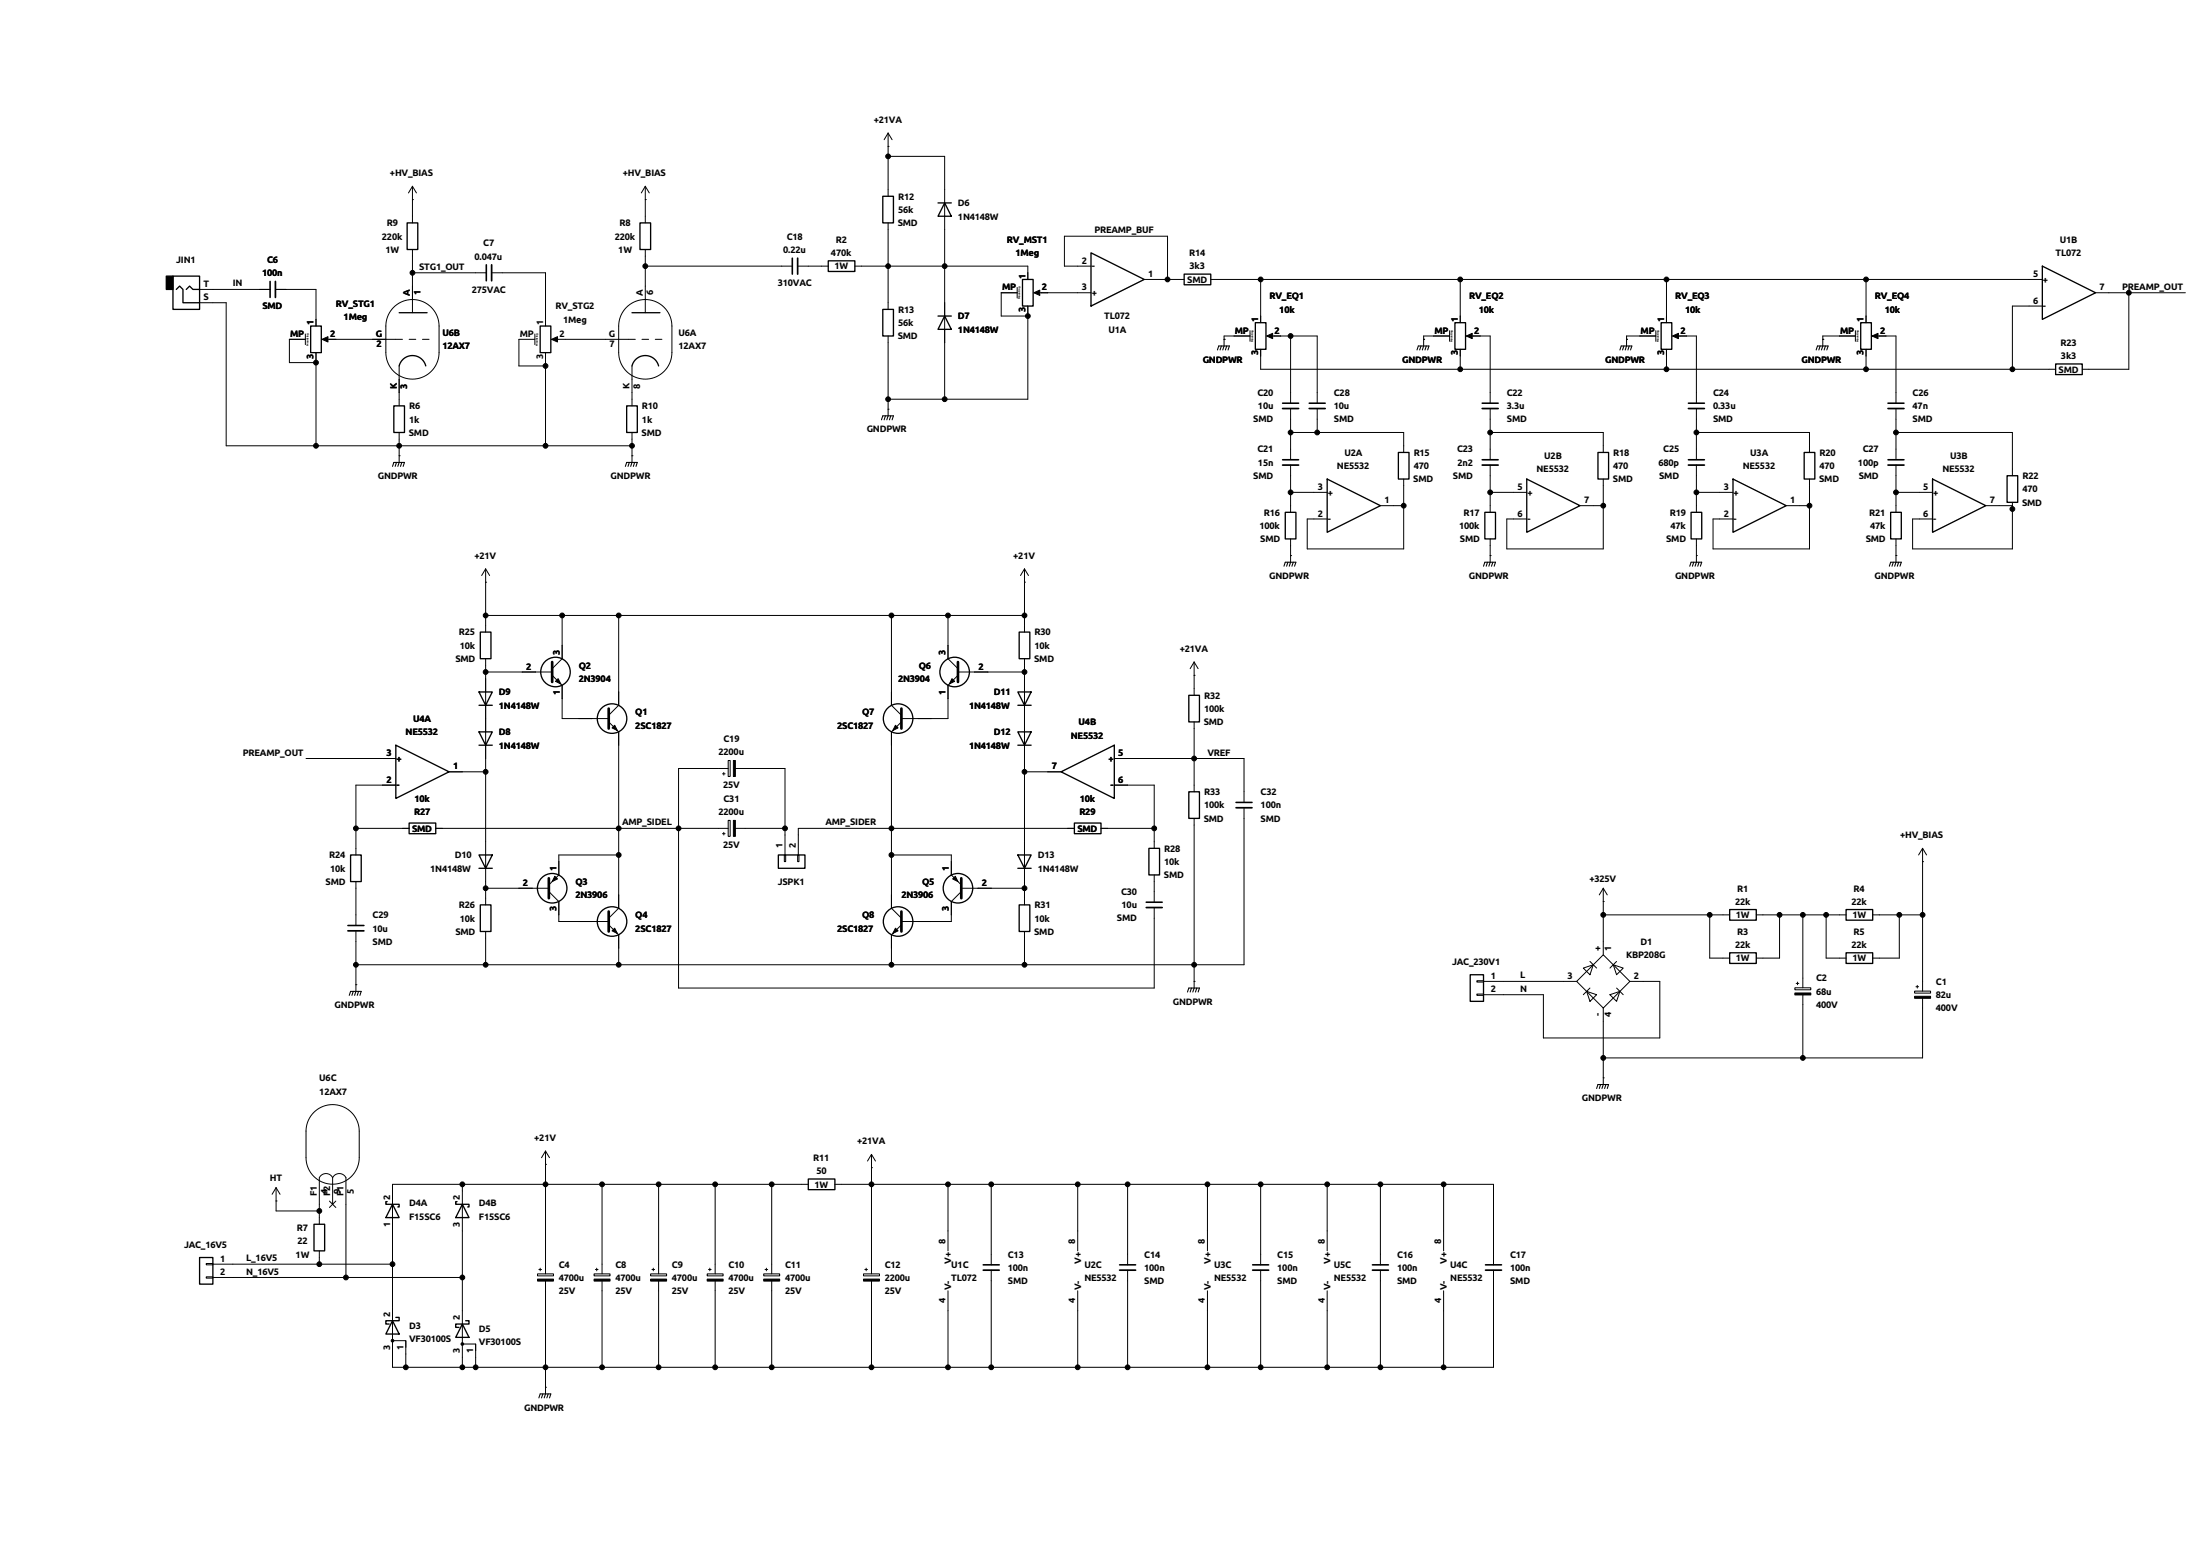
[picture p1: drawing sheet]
<svg xmlns="http://www.w3.org/2000/svg" width="420mm" height="297mm" viewBox="0 0 420 297" stroke-linecap="round" stroke-linejoin="round" font-family="sans-serif">
<g fill="none" stroke="#000" stroke-width=".25">
<path d="M168.5 37.5h2.1v5h-2.1zM179.1 38.7h2.5M180.3 38.7l1.3 2.6h-2.5zM33 52.7h5.1v6.4h-5.1zM33.7 55.2l.6-.6 .6 .6v2.6h3.2M35.6 55.2l.6-.6 .6 .6h1.3M76.2 59.7h5.3M77.7 42.5h2.1v5.1h-2.1zM120.6 59.7h5.4M122.2 42.5h2v5.1h-2zM158.1 49.8h5.1v2h-5.1zM168.5 59.1h2.1v5h-2.1z"/>
<path d="M195.2 53.3h2v5.1h-2zM208.3 48.3l10.1 5-10.1 5.1zM226.1 52.3h5v2.1h-5zM389.9 50.8l10.1 5.1-10.1 5.1zM59.3 62.2h2v5.1h-2zM75.2 77.5h2v5.1h-2zM76.2 69.9a2.62 2.62 0 0 1 2.5-2 2.62 2.62 0 0 1 2.6 2M103.1 62.2h2.1v5.1h-2.1zM119.6 77.5h2.1v5.1h-2.1zM120.6 69.9a2.62 2.62 0 0 1 2.6-2 2.62 2.62 0 0 1 2.5 2M179.1 60.3h2.5M180.3 60.3l1.3 2.6h-2.5z"/>
<path d="M239.6 61.6h2.1v5.1h-2.1zM277.7 61.6h2.1v5.1h-2.1zM317.1 61.6h2.1v5.1h-2.1zM355.2 61.6h2.1v5.1h-2.1zM392.4 69.5h5.1v2h-5.1zM245.4 97.8h2v5.1h-2zM253.4 91.4l10.1 5.1-10.1 5.1zM267 86.4h2v5h-2zM283.5 97.8h2v5.1h-2zM291.5 91.4l10.1 5.1-10.1 5.1zM305.1 86.4h2v5h-2zM322.8 97.8h2.1v5.1h-2.1z"/>
<path d="M330.8 91.4l10.2 5.1-10.2 5.1zM344.4 86.4h2.1v5h-2.1zM360.9 97.8h2.1v5.1h-2.1zM368.9 91.4l10.2 5.1-10.2 5.1zM383.2 90.8h2v5.1h-2zM91.4 132.1h2.6l-1.3 2.5zM91.4 139.7h2.6l-1.3 2.5zM91.4 134.6h2.6M91.7 120.7h2v5h-2zM194.3 132.1h2.5l-1.2 2.5zM194.3 139.7h2.5l-1.2 2.5zM194.3 134.6h2.5"/>
<path d="M194.6 120.7h2v5h-2zM226.9 132.7h2.1v5.1h-2.1zM75.6 142.2l10.1 5.1-10.1 5.1zM78.1 157.1h5.1v2h-5.1zM91.4 142.2h2.6M194.3 142.2h2.5M202.6 147.3l10.1-5.1v10.2zM205.1 157.1h5.1v2h-5.1zM226.9 151.1h2.1v5.1h-2.1zM66.9 163.2h2.1v5.1h-2.1zM91.4 163.2h2.6l-1.3 2.5zM91.4 165.7h2.6"/>
<path d="M91.7 172.7h2v5.1h-2zM148.6 163.2h5.1v2.5h-5.1zM194.3 163.2h2.5l-1.2 2.5zM194.3 165.7h2.5M194.6 172.7h2v5.1h-2zM219.3 161.9h2.1v5.1h-2.1zM330.2 173.6h5.1v2h-5.1zM352.4 173.6h5.1v2h-5.1zM280.7 186.1h2.5v5h-2.5zM330.2 181.9h5.1v2h-5.1zM352.4 181.9h5.1v2h-5.1zM59.9 233.7h2.1v5.1h-2.1z"/>
<path d="M73.9 229.4h-.2v.5h2.5v.5h-.3M74.9 229.9l1.3 2.5h-2.5zM87.2 229.4h-.2v.5h2.5v.5h-.2M88.3 229.9l1.2 2.5h-2.5zM154.3 225h5.1v2.1h-5.1zM38.1 240h2.5v5.1h-2.5zM74.9 252.1l1.3 2.5h-2.5zM75.6 251.5h.6v.6h-2.5v.6h.6M88.3 252.7l1.2 2.6h-2.5zM88.9 252.1h.6v.6h-2.5v.7h.6"/>
<circle cx="106" cy="128.3" r="2.82"/>
<circle cx="116.8" cy="137.2" r="2.82"/>
<circle cx="171.4" cy="137.2" r="2.82"/>
<circle cx="182.2" cy="128.3" r="2.82"/>
<circle cx="105.4" cy="169.5" r="2.82"/>
<circle cx="116.8" cy="175.9" r="2.82"/>
<circle cx="171.4" cy="175.9" r="2.82"/>
<circle cx="182.9" cy="169.5" r="2.82"/>
</g>
<g fill="none" stroke="#000" stroke-width=".19">
<path d="M78.7 38.1h.1M78.7 35.6v6.9M78.7 35.6l-.7 1.2M78.7 35.6l.8 1.2M123.2 38.1h.1M123.2 35.6v6.9M123.2 35.6l-.8 1.2M123.2 35.6l.8 1.2M169.5 27.9h.1M169.5 25.4l-.7 1.3M169.5 25.4l.8 1.3M169.5 25.4v12.1"/>
<path d="M169.5 29.8h10.8v46.4M38.1 55.2h13.5M38.1 57.8h5.1v27.3h77.4M52.6 55.2h7.7v7M75.1 58.7a5.1 5.1 0 0 1 5.6-1.1 5.1 5.1 0 0 1 3.1 4.6v5.1a5.1 5.1 0 0 1-5.1 5.1 5.1 5.1 0 0 1-5-5.1v-5.1a5.1 5.1 0 0 1 1.4-3.5zM78.7 47.6v12.1M78.7 52.1h14.1M93.9 52.1h10.2v10.1M119.6 58.7a5.1 5.1 0 0 1 5.5-1.1 5.1 5.1 0 0 1 3.2 4.6v5.1a5.1 5.1 0 0 1-5.1 5.1 5.1 5.1 0 0 1-5.1-5.1v-5.1a5.1 5.1 0 0 1 1.5-3.5zM123.2 50.8h28.1M123.2 47.6v12.1M152.3 50.8h5.8"/>
<path d="M163.2 50.8h33v2.5M169.5 42.5v16.6M194.2 55.9h-3.1v4.4h5.1M194.2 54.9v2M196.2 58.4v17.8h-26.7M197.7 55.9h10.6M208.3 50.8h-5.1v-5.7h19.7v8.2M218.4 53.3h7.7M231.1 53.3h158.8M240.7 53.3v8.3M278.8 53.3v8.3M318.1 53.3v8.3"/>
<path d="M356.2 53.3v8.3M389.9 58.4h-5.7v12.1M400 55.9h17.2M406.4 55.9v14.6h-8.9M58.3 64.8h-3.1v4.4h5.1M58.3 63.8v2M60.3 67.3v17.8M61.8 64.8h15M76.2 69.9v7.6M78.1 64.8h1.3M80.6 64.8h1.3M102.1 64.8h-3v5.1h5"/>
<path d="M102.1 63.8v2M104.1 67.3v17.8M105.7 64.8h15.6M120.6 69.9v7.6M122.6 64.8h1.2M125.1 64.8h1.3M169.5 78.1h.1M169.5 64.1v15.3M233.7 64.8h.1M238.6 64.1h-4.9v1.9M238.6 63.1v2.1M240.7 66.7v3.8h151.7"/>
<path d="M242.2 64.1h9.3v12.9M246.4 64.1v12.9M246.4 78v9.8M251.5 78v4.6M271.8 64.8h.1M276.7 64.1h-4.9v1.9M276.7 63.1v2.1M278.8 66.7v3.8M280.3 64.1h4.2v12.9M284.5 78v9.8M310.5 64.8h.1M316.1 64.1h-5.6v1.9"/>
<path d="M316.1 63.1v2.1M318.1 66.7v3.8M319.7 64.1h4.1v12.9M323.8 78v9.8M348 64.8h.1M354.2 64.1h-6.2v1.9M354.2 63.1v2.1M356.2 66.7v3.8M357.8 64.1h4.1v12.9M361.9 78v9.8M76.2 87h.1M76.2 82.6v5.7"/>
<path d="M120.6 87h.1M120.6 82.6v5.7M246.4 94h7M246.4 82.6h21.6v3.8M246.4 88.8v9M263.5 96.5h4.5M268 91.4v13.4h-18.4v-5.7h3.8M284.5 94h7M284.5 82.6h21.6v3.8M284.5 88.8v9M301.6 96.5h4.5M306.1 91.4v13.4h-18.4v-5.7h3.8"/>
<path d="M323.8 94h7M323.8 88.8v9M323.8 82.6h21.6v3.8M341 96.5h4.4M345.4 91.4v13.4h-18.4v-5.7h3.8M361.9 94h7M361.9 82.6h22.3v8.2M361.9 88.8v9M379.1 96.5h5.1M384.2 95.9v8.9h-19.1v-5.7h3.8M92.7 111.1h.1M92.7 108.6v12.1"/>
<path d="M92.7 108.6l-.8 1.3M92.7 108.6l.8 1.3M92.7 117.5h102.9M107.3 117.5v8.2l-1.9 1.9M118.1 117.5v17.1l-1.9 1.9M170.2 117.5v17.1l1.9 1.9M181 117.5v8.2l1.9 1.9M195.6 111.1h.1M195.6 108.6v12.1M195.6 108.6l.7 1.3M195.6 108.6l-.8 1.3M246.4 106h.1"/>
<path d="M246.4 102.9v4.4M284.5 106h.1M284.5 102.9v4.4M323.8 106h.1M323.8 102.9v4.4M361.9 106h.1M361.9 102.9v4.4M92.7 128.3h12.7M92.7 125.7v47M105.4 128.9l1.9 1.9v6.4h8.9M116.2 137.8l1.9 1.9v33.7l-1.9 1.9M172.1 137.8l-1.9 1.9v33.7l1.9 1.9"/>
<path d="M182.9 128.9l-1.9 1.9v6.4h-8.9M182.9 128.3h12.7M195.6 125.7v47M228 128.9h.1M228 126.4v6.3M228 137.8v13.3M228 126.4l-.8 1.2M228 126.4l.7 1.2M58.4 144.8h17.2M67.9 158.1h10.2M75.6 149.9h-7.7v13.3M83.2 158.1h55.8"/>
<path d="M85.7 147.3h7M137.9 159.1h.5M137.9 147.7h.5M138.2 147.4v.6M138.2 158.9v.5M139 156.6h.4v3h-.4zM139 145.2h.4v3h-.4zM139 146.7h-9.5v41.9h90.8v-15.4M140.4 158.1h9.5M140.4 146.7h9.5v16.5M195.6 147.3h7M205.1 158.1h-52.7v5.1"/>
<path d="M210.2 158.1h10.1M212.7 144.8h24.8v8.4M212.7 149.9h7.6v12M228 156.2v32.4M237.5 154.2v30h-169.6M67.9 168.3v8.4M67.9 177.7v11.5M92.7 169.5h12.1M92.7 177.8v6.4M104.8 170.2l1.9 1.9v3.8h9.5M116.2 176.5l1.9 1.9v5.8M118.1 163.2h-11.4v3.8l-1.9 1.9"/>
<path d="M149.7 163.2h.3v1.3h-.3zM152.3 163.2h.2v1.3h-.2zM170.2 163.2h11.4v3.8l1.9 1.9M172.1 176.5l-1.9 1.9v5.8M183.5 170.2l-1.9 1.9v3.8h-9.5M183.5 169.5h12.1M195.6 177.8v6.4M220.3 167v5.2M306.1 172.1h.1M306.1 174.6h24.1M306.1 169.5l-.8 1.3M306.1 169.5l.7 1.3"/>
<path d="M306.1 169.5v12.7M326.4 174.6v8.3h3.8M335.3 174.6h17.1M339.7 174.6v8.3h-4.4M344.2 174.6v13.9M348.6 174.6v8.3h3.8M357.5 174.6h9.5M362.6 174.6v8.3h-5.1M367 164.5h.1M367 161.9l-.7 1.3M367 161.9l.8 1.3M367 161.9v27.3"/>
<path d="M67.9 188h.1M228 187.3h.1M281.9 187.2h1.3v.3h-1.3zM281.9 189.7h1.3v.3h-1.3zM283.2 187.3h17.8M301 187.3l5.1-5.1 5 5.1-5 5.1zM302.3 184.8l1.9-.6-.7 1.9zM302.9 189.2l1.9 .7-1.3 1.2zM303.5 188.6l-1.2 1.3M303.5 183.5l1.3 1.3M306.1 192.4v14.6M307.3 189.9l1.9-.7-.6 1.9z"/>
<path d="M308 184.2l1.9 .6-1.3 1.3zM308.6 183.5l-1.3 1.3M308.6 188.6l1.3 1.3M311.1 187.3h5.8v10.8h-22.3v-8.2h-11.4M342.6 188.5h3.1v.4h-3.1zM342.9 187.7h.5M343.2 187.5v.5M344.2 189.9v12M365.5 189.2h3.1v.4h-3.1zM365.8 188.3h.5M366 188.1v.5M367 190.6v11.3h-60.9"/>
<path d="M59.9 212.3a5.1 5.1 0 0 1 5.5-1.1 5.1 5.1 0 0 1 3.2 4.7v5.1a5.1 5.1 0 0 1-5.1 5 5.1 5.1 0 0 1-5.1-5v-5.1a5.1 5.1 0 0 1 1.5-3.6zM104.1 219.7v23.5M104.1 219.7l-.7 1.3M104.1 219.7l.8 1.3M306.1 205.7h.1M52.7 229.2h.1M52.7 226.7l-.8 1.3M52.7 226.7l.8 1.3M52.7 226.7v4.4h8.3M61 238.8v2.5M62.9 229.3l1.2 1.2M63.5 224.8a1.42 1.42 0 0 0-1.3-.8 1.42 1.42 0 0 0-1.2 .8v8.9"/>
<path d="M63.5 224.8a1.42 1.42 0 0 1 1.3-.8 1.42 1.42 0 0 1 1.2 .8v19M63.5 224.8v5.1M64.1 229.3l-1.2 1.2M88.3 226.1v30.4h2.5v1.3M104.1 222.2h.1M114.9 226.1v17.1M125.7 226.1v17.1M136.5 226.1v17.1M147.3 226.1v17.1M154.3 226.1h-79.4v29.8h2.6v1.3M159.4 226.1h125.7v15.3M166.4 222.9h.1"/>
<path d="M166.4 220.3v22.9M166.4 220.3l-.8 1.3M166.4 220.3l.7 1.3M181 226.1v12.7M189.2 226.1v15.3M205.7 226.1v12.7M215.3 226.1v15.3M230.5 226.1v12.7M240.7 226.1v15.3M253.4 226.1v12.7M263.5 226.1v15.3M275.6 226.1v12.7"/>
<path d="M39.4 241.2h1.2v.2h-1.2zM39.4 243.7h1.2v.3h-1.2zM40.6 241.3h34.3M40.6 243.8h47.7M77.5 255.9v5.1M88.3 256.5v4.5M90.8 256.5v4.5M102.6 243.2h3.1v.3h-3.1zM102.9 242.3h.5M103.1 242.1v.5M104.1 244.5v21.6M113.4 243.2h3.1v.3h-3.1z"/>
<path d="M113.7 242.3h.5M113.9 242.1v.5M114.9 244.5v16.5M124.2 243.2h3.1v.3h-3.1zM124.5 242.3h.5M124.7 242.1v.5M125.7 244.5v16.5M135 243.2h3v.3h-3zM135.3 242.3h.5M135.5 242.1v.5M136.5 244.5v16.5M145.8 243.2h3v.3h-3z"/>
<path d="M146 242.3h.6M146.3 242.1v.5M147.3 244.5v16.5M164.8 243.2h3.1v.3h-3.1zM165.1 242.3h.5M165.4 242.1v.5M166.4 244.5v16.5M181 246.4v14.6M189.2 242.4v18.6M205.7 246.4v14.6M215.3 242.4v18.6M230.5 246.4v14.6"/>
<path d="M240.7 242.4v18.6M253.4 246.4v14.6M263.5 242.4v18.6M275.6 246.4v14.6M285.1 242.4v18.6h-210.2v-5.1M104.1 264.8h.1"/>
</g>
<g fill="#000" stroke="#000" stroke-width=".19">
<path d="M197.4 55.9l1.1-.5v1zM61.5 64.8l1.1-.5v1zM105.3 64.8l1.1-.5v1zM241.8 64.1l1.2-.5v1zM279.9 64.1l1.2-.5v1zM319.3 64.1l1.1-.5v1zM357.4 64.1l1.1-.5v1zM106 130l.6-.5 .5 1.1zM117.3 138.4l.6 1-1.1-.5zM170.9 138.4l.5 .5-1 .5zM181.7 129.5l.5 .5-1 .6zM140 156.6h.4v3h-.4z"/>
<path d="M140 145.2h.4v3h-.4zM105.9 167.3l.5 .5-1 .5zM116.8 177.7l.5-.5 .6 1zM170.9 177.2l.5 .5-1 .5zM181.9 167.8l.5-.5 .5 1zM342.6 189.5h3.1v.4h-3.1zM365.5 190.2h3.1v.4h-3.1zM102.6 244.1h3.1v.4h-3.1zM113.4 244.1h3.1v.4h-3.1zM124.2 244.1h3.1v.4h-3.1zM135 244.1h3v.4h-3zM145.8 244.1h3v.4h-3z"/>
<path d="M164.8 244.1h3.1v.4h-3.1z"/>
<circle cx="169.5" cy="29.8" r=".46"/>
<circle cx="78.7" cy="52.1" r=".46"/>
<circle cx="123.2" cy="50.8" r=".46"/>
<circle cx="169.5" cy="50.8" r=".46"/>
<circle cx="180.3" cy="50.8" r=".46"/>
<circle cx="222.9" cy="53.3" r=".46"/>
<circle cx="240.7" cy="53.3" r=".46"/>
<circle cx="278.8" cy="53.3" r=".46"/>
<circle cx="318.1" cy="53.3" r=".46"/>
<circle cx="356.2" cy="53.3" r=".46"/>
<circle cx="406.4" cy="55.9" r=".46"/>
<circle cx="60.3" cy="69.2" r=".46"/>
<circle cx="104.1" cy="69.9" r=".46"/>
<circle cx="169.5" cy="76.2" r=".46"/>
<circle cx="180.3" cy="76.2" r=".46"/>
<circle cx="196.2" cy="60.3" r=".46"/>
<circle cx="246.4" cy="64.1" r=".46"/>
<circle cx="278.8" cy="70.5" r=".46"/>
<circle cx="318.1" cy="70.5" r=".46"/>
<circle cx="356.2" cy="70.5" r=".46"/>
<circle cx="384.2" cy="70.5" r=".46"/>
<circle cx="60.3" cy="85.1" r=".46"/>
<circle cx="76.2" cy="85.1" r=".46"/>
<circle cx="104.1" cy="85.1" r=".46"/>
<circle cx="120.6" cy="85.1" r=".46"/>
<circle cx="246.4" cy="82.6" r=".46"/>
<circle cx="246.4" cy="94" r=".46"/>
<circle cx="251.5" cy="82.6" r=".46"/>
<circle cx="268" cy="96.5" r=".46"/>
<circle cx="284.5" cy="82.6" r=".46"/>
<circle cx="284.5" cy="94" r=".46"/>
<circle cx="306.1" cy="96.5" r=".46"/>
<circle cx="323.8" cy="82.6" r=".46"/>
<circle cx="323.8" cy="94" r=".46"/>
<circle cx="345.4" cy="96.5" r=".46"/>
<circle cx="361.9" cy="82.6" r=".46"/>
<circle cx="361.9" cy="94" r=".46"/>
<circle cx="384.2" cy="97.2" r=".46"/>
<circle cx="92.7" cy="117.5" r=".46"/>
<circle cx="107.3" cy="117.5" r=".46"/>
<circle cx="118.1" cy="117.5" r=".46"/>
<circle cx="170.2" cy="117.5" r=".46"/>
<circle cx="181" cy="117.5" r=".46"/>
<circle cx="195.6" cy="117.5" r=".46"/>
<circle cx="92.7" cy="128.3" r=".46"/>
<circle cx="195.6" cy="128.3" r=".46"/>
<circle cx="67.9" cy="158.1" r=".46"/>
<circle cx="92.7" cy="147.3" r=".46"/>
<circle cx="118.1" cy="158.1" r=".46"/>
<circle cx="129.5" cy="158.1" r=".46"/>
<circle cx="149.9" cy="158.1" r=".46"/>
<circle cx="170.2" cy="158.1" r=".46"/>
<circle cx="195.6" cy="147.3" r=".46"/>
<circle cx="220.3" cy="158.1" r=".46"/>
<circle cx="228" cy="144.8" r=".46"/>
<circle cx="92.7" cy="169.5" r=".46"/>
<circle cx="118.1" cy="163.2" r=".46"/>
<circle cx="170.2" cy="163.2" r=".46"/>
<circle cx="195.6" cy="169.5" r=".46"/>
<circle cx="306.1" cy="174.6" r=".46"/>
<circle cx="326.4" cy="174.6" r=".46"/>
<circle cx="339.7" cy="174.6" r=".46"/>
<circle cx="344.2" cy="174.6" r=".46"/>
<circle cx="348.6" cy="174.6" r=".46"/>
<circle cx="362.6" cy="174.6" r=".46"/>
<circle cx="367" cy="174.6" r=".46"/>
<circle cx="67.9" cy="184.2" r=".46"/>
<circle cx="92.7" cy="184.2" r=".46"/>
<circle cx="118.1" cy="184.2" r=".46"/>
<circle cx="170.2" cy="184.2" r=".46"/>
<circle cx="195.6" cy="184.2" r=".46"/>
<circle cx="228" cy="184.2" r=".46"/>
<circle cx="306.1" cy="201.9" r=".46"/>
<circle cx="344.2" cy="201.9" r=".46"/>
<circle cx="61" cy="231.1" r=".46"/>
<circle cx="88.3" cy="226.1" r=".46"/>
<circle cx="104.1" cy="226.1" r=".46"/>
<circle cx="114.9" cy="226.1" r=".46"/>
<circle cx="125.7" cy="226.1" r=".46"/>
<circle cx="136.5" cy="226.1" r=".46"/>
<circle cx="147.3" cy="226.1" r=".46"/>
<circle cx="166.4" cy="226.1" r=".46"/>
<circle cx="181" cy="226.1" r=".46"/>
<circle cx="189.2" cy="226.1" r=".46"/>
<circle cx="205.7" cy="226.1" r=".46"/>
<circle cx="215.3" cy="226.1" r=".46"/>
<circle cx="230.5" cy="226.1" r=".46"/>
<circle cx="240.7" cy="226.1" r=".46"/>
<circle cx="253.4" cy="226.1" r=".46"/>
<circle cx="263.5" cy="226.1" r=".46"/>
<circle cx="275.6" cy="226.1" r=".46"/>
<circle cx="61" cy="241.3" r=".46"/>
<circle cx="66" cy="243.8" r=".46"/>
<circle cx="74.9" cy="241.3" r=".46"/>
<circle cx="74.9" cy="255.9" r=".25"/>
<circle cx="88.3" cy="243.8" r=".46"/>
<circle cx="88.3" cy="256.5" r=".25"/>
<circle cx="77.5" cy="261" r=".46"/>
<circle cx="88.3" cy="261" r=".46"/>
<circle cx="90.8" cy="261" r=".46"/>
<circle cx="104.1" cy="261" r=".46"/>
<circle cx="114.9" cy="261" r=".46"/>
<circle cx="125.7" cy="261" r=".46"/>
<circle cx="136.5" cy="261" r=".46"/>
<circle cx="147.3" cy="261" r=".46"/>
<circle cx="166.4" cy="261" r=".46"/>
<circle cx="181" cy="261" r=".46"/>
<circle cx="189.2" cy="261" r=".46"/>
<circle cx="205.7" cy="261" r=".46"/>
<circle cx="215.3" cy="261" r=".46"/>
<circle cx="230.5" cy="261" r=".46"/>
<circle cx="240.7" cy="261" r=".46"/>
<circle cx="253.4" cy="261" r=".46"/>
<circle cx="263.5" cy="261" r=".46"/>
<circle cx="275.6" cy="261" r=".46"/>
</g>
<g fill="none" stroke="#000" stroke-width=".3">
<path d="M51.6 53.7v3.1M92.8 50.5v3.1M151.3 49.3v3M244.9 77h3M249.9 77h3.1M283 77h3M322.3 77h3.1M360.4 77h3.1M244.9 87.8h3M283 87.8h3M322.3 87.8h3.1M360.4 87.8h3.1"/>
<path d="M236 153.2h3M66.4 176.7h3.1M218.8 172.2h3.1M187.7 241.4h3.1M213.7 241.4h3.1M239.1 241.4h3.1M262 241.4h3M283.6 241.4h3"/>
</g>
<g fill="none" stroke="#000" stroke-width=".33">
<path d="M52.6 53.7v3.1M93.9 50.5v3.1M152.3 49.3v3M244.9 78h3M249.9 78h3.1M283 78h3M322.3 78h3.1M360.4 78h3.1M244.9 88.8h3M283 88.8h3M322.3 88.8h3.1M360.4 88.8h3.1"/>
<path d="M236 154.2h3M66.4 177.7h3.1M218.8 173.2h3.1M187.7 242.4h3.1M213.7 242.4h3.1M239.1 242.4h3.1M262 242.4h3M283.6 242.4h3"/>
</g>
<g fill="none" stroke="#000" stroke-width=".2">
<path d="M169 79.4l-.2 .7M169.5 79.4l-.2 .7M170.1 79.4l-.3 .7M232.4 66.8l.3-.8h2l-.3 .8M233.2 66l-.3 .8M233.7 66l-.3 .8M234.2 66l-.3 .8M270.5 66.8l.3-.8h2l-.3 .8M271.3 66l-.3 .8M271.8 66l-.3 .8M272.3 66l-.3 .8M309.2 66.8l.3-.8h2l-.2 .8"/>
<path d="M310 66l-.2 .8M310.5 66l-.2 .8M311 66l-.2 .8M346.7 66.8l.3-.8h2l-.3 .8M347.5 66l-.3 .8M348 66l-.3 .8M348.5 66l-.3 .8M74.9 89l.3-.7h2l-.2 .7M75.7 88.3l-.3 .7M76.2 88.3l-.3 .7M76.7 88.3l-.2 .7M119.4 89l.2-.7h2.1l-.3 .7"/>
<path d="M120.1 88.3l-.2 .7M120.6 88.3l-.2 .7M121.2 88.3l-.3 .7M168.3 80.1l.2-.7h2.1l-.3 .7M245.1 108.1l.3-.8h2l-.3 .8M245.9 107.3l-.3 .8M246.4 107.3l-.3 .8M246.9 107.3l-.3 .8M283.2 108.1l.3-.8h2l-.3 .8M284 107.3l-.3 .8M284.5 107.3l-.3 .8M285 107.3l-.3 .8"/>
<path d="M322.6 108.1l.2-.8h2.1l-.3 .8M323.3 107.3l-.2 .8M323.8 107.3l-.2 .8M324.4 107.3l-.3 .8M360.7 108.1l.2-.8h2.1l-.3 .8M361.4 107.3l-.2 .8M361.9 107.3l-.2 .8M362.5 107.3l-.3 .8M66.7 190l.2-.8h2.1l-.3 .8M67.4 189.2l-.2 .8M67.9 189.2l-.2 .8M68.5 189.2l-.3 .8"/>
<path d="M226.7 189.4l.2-.8h2.1l-.3 .8M227.5 188.6l-.3 .8M228 188.6l-.3 .8M228.5 188.6l-.3 .8M304.8 207.8l.3-.8h2l-.3 .8M305.6 207l-.3 .8M306.1 207l-.3 .8M306.6 207l-.3 .8M102.9 266.8l.2-.7h2.1l-.3 .7M103.6 266.1l-.2 .7M104.1 266.1l-.2 .7M104.6 266.1l-.2 .7"/>
</g>
<path d="M105.4 126.4v3.8M116.2 135.3v3.8M172.1 135.3v3.8M182.9 126.4v3.8M104.8 167.6v3.9M116.2 174v3.8M172.1 174v3.8M183.5 167.6v3.9" fill="none" stroke="#000" stroke-width=".51"/>
<path d="M31.7 52.7h1.3v2.5h-1.3z" fill="#000" stroke="#000" stroke-width=".25"/>
<g font-size="1.8">
<text x="166.8" y="23.5">+21VA</text>
<text x="74.4" y="33.7">+HV_BIAS</text>
<text x="118.9" y="33.7">+HV_BIAS</text>
<text x="171.4" y="38.1">R12</text>
<text x="171.4" y="40.6">56k</text>
<text x="182.9" y="39.4">D6</text>
<text x="182.9" y="41.9">1N4148W</text>
<text x="72.9" y="45.7">220k</text>
<text x="73.8" y="43.2">R9</text>
<text x="92.3" y="47">C7</text>
<text x="117.4" y="45.7">220k</text>
<text x="118.3" y="43.2">R8</text>
<text x="150.2" y="45.7">C18</text>
<text x="159.6" y="46.4">R2</text>
<text x="171.4" y="43.2">SMD</text>
<text x="192.2" y="46.4">RV_MST1</text>
<text x="208.9" y="44.5">PREAMP_BUF</text>
<text x="393.2" y="46.4">U1B</text>
<text x="33.6" y="50.2">JIN1</text>
<text x="50" y="52.7">100n</text>
<text x="51" y="50.2">C6</text>
<text x="73.6" y="48.3">1W</text>
<text x="80" y="51.5">STG1_OUT</text>
<text x="90.6" y="49.5">0.047u</text>
<text x="118" y="48.3">1W</text>
<text x="149.5" y="48.3">0.22u</text>
<text x="158.6" y="48.9">470k</text>
<text x="159.3" y="51.4">1W</text>
<text x="193.9" y="48.9">1Meg</text>
<text x="195.7" y="53.2" transform="rotate(-90 195.7 53.2)">1</text>
<text x="206.5" y="50.3">2</text>
<text x="208.4" y="51.4">-</text>
<text x="219.2" y="52.9">1</text>
<text x="226.6" y="54">SMD</text>
<text x="227" y="48.9">R14</text>
<text x="227.1" y="51.4">3k3</text>
<text x="388.1" y="52.9">5</text>
<text x="390" y="54">+</text>
<text x="392.4" y="48.9">TL072</text>
<text x="38.8" y="54.8">T</text>
<text x="38.9" y="57.3">S</text>
<text x="44.4" y="54.7">IN</text>
<text x="50.1" y="59.1">SMD</text>
<text x="64.1" y="58.6">RV_STG1</text>
<text x="78.3" y="56.5" transform="rotate(-90 78.3 56.5)">A</text>
<text x="80.3" y="56.4" transform="rotate(-90 80.3 56.4)">1</text>
<text x="90.1" y="55.9">275VAC</text>
<text x="106" y="59.1">RV_STG2</text>
<text x="122.7" y="56.5" transform="rotate(-90 122.7 56.5)">A</text>
<text x="124.7" y="56.4" transform="rotate(-90 124.7 56.4)">6</text>
<text x="148.5" y="54.6">310VAC</text>
<text x="171.4" y="59.7">R13</text>
<text x="191.3" y="55.4">MP</text>
<text x="195.7" y="59.6" transform="rotate(-90 195.7 59.6)">3</text>
<text x="198.9" y="55.4">2</text>
<text x="206.5" y="55.4">3</text>
<text x="208.4" y="56.5">+</text>
<text x="242.4" y="57.2">RV_EQ1</text>
<text x="244.2" y="59.7">10k</text>
<text x="280.5" y="57.2">RV_EQ2</text>
<text x="282.3" y="59.7">10k</text>
<text x="319.8" y="57.2">RV_EQ3</text>
<text x="321.7" y="59.7">10k</text>
<text x="357.9" y="57.2">RV_EQ4</text>
<text x="359.8" y="59.7">10k</text>
<text x="388.1" y="58">6</text>
<text x="390" y="59.1">-</text>
<text x="400.8" y="55.4">7</text>
<text x="405.1" y="55.3">PREAMP_OUT</text>
<text x="55.4" y="64.3">MP</text>
<text x="59.9" y="62.1" transform="rotate(-90 59.9 62.1)">1</text>
<text x="63" y="64.3">2</text>
<text x="65.6" y="61.1">1Meg</text>
<text x="71.8" y="64.3">G</text>
<text x="84.5" y="64.1">U6B</text>
<text x="99.2" y="64.3">MP</text>
<text x="103.7" y="62.1" transform="rotate(-90 103.7 62.1)">1</text>
<text x="106.8" y="64.3">2</text>
<text x="107.5" y="61.6">1Meg</text>
<text x="116.2" y="64.3">G</text>
<text x="129.5" y="64.1">U6A</text>
<text x="171.4" y="64.8">SMD</text>
<text x="171.4" y="62.2">56k</text>
<text x="182.9" y="61">D7</text>
<text x="182.9" y="63.5">1N4148W</text>
<text x="210.8" y="61">TL072</text>
<text x="211.6" y="63.5">U1A</text>
<text x="235.7" y="63.7">MP</text>
<text x="240.2" y="61.5" transform="rotate(-90 240.2 61.5)">1</text>
<text x="243.3" y="63.7">2</text>
<text x="273.8" y="63.7">MP</text>
<text x="278.3" y="61.5" transform="rotate(-90 278.3 61.5)">1</text>
<text x="281.4" y="63.7">2</text>
<text x="313.2" y="63.7">MP</text>
<text x="317.7" y="61.5" transform="rotate(-90 317.7 61.5)">1</text>
<text x="320.8" y="63.7">2</text>
<text x="351.3" y="63.7">MP</text>
<text x="355.8" y="61.5" transform="rotate(-90 355.8 61.5)">1</text>
<text x="358.9" y="63.7">2</text>
<text x="59.9" y="68.4" transform="rotate(-90 59.9 68.4)">3</text>
<text x="71.9" y="66.3">2</text>
<text x="84.5" y="66.7">12AX7</text>
<text x="103.7" y="68.4" transform="rotate(-90 103.7 68.4)">3</text>
<text x="116.3" y="66.3">7</text>
<text x="129.5" y="66.7">12AX7</text>
<text x="229.6" y="69.2">GNDPWR</text>
<text x="240.2" y="67.8" transform="rotate(-90 240.2 67.8)">3</text>
<text x="267.7" y="69.2">GNDPWR</text>
<text x="278.3" y="67.8" transform="rotate(-90 278.3 67.8)">3</text>
<text x="306.4" y="69.2">GNDPWR</text>
<text x="317.7" y="67.8" transform="rotate(-90 317.7 67.8)">3</text>
<text x="343.9" y="69.2">GNDPWR</text>
<text x="355.8" y="67.8" transform="rotate(-90 355.8 67.8)">3</text>
<text x="393" y="71.1">SMD</text>
<text x="393.4" y="66">R23</text>
<text x="393.5" y="68.6">3k3</text>
<text x="75.7" y="74.3" transform="rotate(-90 75.7 74.3)">K</text>
<text x="77.7" y="74.2" transform="rotate(-90 77.7 74.2)">3</text>
<text x="120.2" y="74.3" transform="rotate(-90 120.2 74.3)">K</text>
<text x="122.2" y="74.2" transform="rotate(-90 122.2 74.2)">8</text>
<text x="240" y="75.6">C20</text>
<text x="254.6" y="75.6">C28</text>
<text x="287.7" y="75.6">C22</text>
<text x="327" y="75.6">C24</text>
<text x="365.1" y="75.6">C26</text>
<text x="78" y="83.2">SMD</text>
<text x="78.1" y="80.6">1k</text>
<text x="78.1" y="78.1">R6</text>
<text x="122.5" y="83.2">SMD</text>
<text x="122.6" y="78.1">R10</text>
<text x="122.6" y="80.6">1k</text>
<text x="165.5" y="82.6">GNDPWR</text>
<text x="239.3" y="80.6">SMD</text>
<text x="240.2" y="78.1">10u</text>
<text x="254.6" y="80.6">SMD</text>
<text x="254.6" y="78.1">10u</text>
<text x="287.7" y="78.1">3.3u</text>
<text x="287.7" y="80.6">SMD</text>
<text x="327" y="78.1">0.33u</text>
<text x="327" y="80.6">SMD</text>
<text x="365.1" y="80.6">SMD</text>
<text x="365.1" y="78.1">47n</text>
<text x="240" y="86.4">C21</text>
<text x="240.2" y="88.9">15n</text>
<text x="255.2" y="89.5">NE5532</text>
<text x="256.7" y="87">U2A</text>
<text x="269.9" y="87">R15</text>
<text x="269.9" y="89.5">470</text>
<text x="278.1" y="86.4">C23</text>
<text x="278.3" y="88.9">2n2</text>
<text x="294.8" y="87.6">U2B</text>
<text x="308" y="87">R18</text>
<text x="308" y="89.5">470</text>
<text x="316.6" y="88.9">680p</text>
<text x="317.5" y="86.4">C25</text>
<text x="332.7" y="89.5">NE5532</text>
<text x="334.1" y="87">U3A</text>
<text x="347.3" y="87">R20</text>
<text x="347.3" y="89.5">470</text>
<text x="354.7" y="88.9">100p</text>
<text x="355.6" y="86.4">C27</text>
<text x="372.3" y="87.6">U3B</text>
<text x="72.1" y="91.4">GNDPWR</text>
<text x="116.6" y="91.4">GNDPWR</text>
<text x="239.3" y="91.4">SMD</text>
<text x="251.6" y="93.5">3</text>
<text x="253.5" y="94.6">+</text>
<text x="269.8" y="92.1">SMD</text>
<text x="277.4" y="91.4">SMD</text>
<text x="289.7" y="93.5">5</text>
<text x="291.6" y="94.6">+</text>
<text x="293.3" y="90.2">NE5532</text>
<text x="307.9" y="92.1">SMD</text>
<text x="316.7" y="91.4">SMD</text>
<text x="329.1" y="93.5">3</text>
<text x="331" y="94.6">+</text>
<text x="347.3" y="92.1">SMD</text>
<text x="354.8" y="91.4">SMD</text>
<text x="367.2" y="93.5">5</text>
<text x="369.1" y="94.6">+</text>
<text x="370.8" y="90.2">NE5532</text>
<text x="386.1" y="91.4">R22</text>
<text x="386.1" y="94">470</text>
<text x="240.4" y="101">100k</text>
<text x="241.3" y="98.4">R16</text>
<text x="251.6" y="98.6">2</text>
<text x="253.5" y="99.7">-</text>
<text x="264.3" y="96.1">1</text>
<text x="278.5" y="101">100k</text>
<text x="279.4" y="98.4">R17</text>
<text x="289.7" y="98.6">6</text>
<text x="291.6" y="99.7">-</text>
<text x="302.4" y="96.1">7</text>
<text x="318.8" y="98.4">R19</text>
<text x="318.9" y="101">47k</text>
<text x="329.1" y="98.6">2</text>
<text x="331" y="99.7">-</text>
<text x="341.8" y="96.1">1</text>
<text x="356.9" y="98.4">R21</text>
<text x="357" y="101">47k</text>
<text x="367.2" y="98.6">6</text>
<text x="369.1" y="99.7">-</text>
<text x="379.9" y="96.1">7</text>
<text x="386" y="96.5">SMD</text>
<text x="90.6" y="106.7">+21V</text>
<text x="193.4" y="106.7">+21V</text>
<text x="240.6" y="103.5">SMD</text>
<text x="278.7" y="103.5">SMD</text>
<text x="318.1" y="103.5">SMD</text>
<text x="356.2" y="103.5">SMD</text>
<text x="242.3" y="110.5">GNDPWR</text>
<text x="280.4" y="110.5">GNDPWR</text>
<text x="319.8" y="110.5">GNDPWR</text>
<text x="357.9" y="110.5">GNDPWR</text>
<text x="87.6" y="121.3">R25</text>
<text x="87.8" y="123.8">10k</text>
<text x="106.8" y="125" transform="rotate(-90 106.8 125)">3</text>
<text x="180.5" y="125" transform="rotate(-90 180.5 125)">3</text>
<text x="197.5" y="121.3">R30</text>
<text x="197.5" y="123.8">10k</text>
<text x="225.2" y="124.5">+21VA</text>
<text x="86.9" y="126.4">SMD</text>
<text x="100.5" y="127.8">2</text>
<text x="110.5" y="130.2">2N3904</text>
<text x="110.5" y="127.6">Q2</text>
<text x="171.4" y="130.2">2N3904</text>
<text x="175.4" y="127.6">Q6</text>
<text x="186.8" y="127.8">2</text>
<text x="197.4" y="126.4">SMD</text>
<text x="78.9" y="137.8">U4A</text>
<text x="95.2" y="132.7">D9</text>
<text x="95.2" y="135.3">1N4148W</text>
<text x="106.8" y="132.6" transform="rotate(-90 106.8 132.6)">1</text>
<text x="121.3" y="136.5">Q1</text>
<text x="164.6" y="136.5">Q7</text>
<text x="180.5" y="132.6" transform="rotate(-90 180.5 132.6)">1</text>
<text x="185" y="135.3">1N4148W</text>
<text x="189.7" y="132.7">D11</text>
<text x="229.9" y="133.4">R32</text>
<text x="229.9" y="135.9">100k</text>
<text x="77.4" y="140.3">NE5532</text>
<text x="95.2" y="140.3">D8</text>
<text x="95.2" y="142.9">1N4148W</text>
<text x="121.3" y="139.1">2SC1827</text>
<text x="138.1" y="141.6">C19</text>
<text x="159.8" y="139.1">2SC1827</text>
<text x="185" y="142.9">1N4148W</text>
<text x="189.7" y="140.3">D12</text>
<text x="204.4" y="141">NE5532</text>
<text x="205.9" y="138.4">U4B</text>
<text x="229.8" y="138.4">SMD</text>
<text x="46.4" y="144.2">PREAMP_OUT</text>
<text x="73.8" y="149.4">2</text>
<text x="73.8" y="144.3">3</text>
<text x="75.7" y="145.4">+</text>
<text x="86.5" y="146.9">1</text>
<text x="137.2" y="144.1">2200u</text>
<text x="200.8" y="146.9">7</text>
<text x="211.6" y="145.4">+</text>
<text x="213.5" y="144.3">5</text>
<text x="213.5" y="149.4">6</text>
<text x="230.5" y="144.2">VREF</text>
<text x="75.7" y="150.5">-</text>
<text x="79" y="155.6">R27</text>
<text x="79.1" y="153">10k</text>
<text x="137.2" y="155.6">2200u</text>
<text x="138.1" y="150.5">25V</text>
<text x="138.1" y="153">C31</text>
<text x="206" y="155.6">R29</text>
<text x="206.1" y="153">10k</text>
<text x="212" y="150.5">-</text>
<text x="229.9" y="151.8">R33</text>
<text x="229.9" y="154.3">100k</text>
<text x="240.7" y="154.3">100n</text>
<text x="240.7" y="151.8">C32</text>
<text x="78.7" y="158.8">SMD</text>
<text x="118.7" y="157.5">AMP_SIDEL</text>
<text x="138.1" y="161.9">25V</text>
<text x="149.4" y="161.8" transform="rotate(-90 149.4 161.8)">1</text>
<text x="151.9" y="161.8" transform="rotate(-90 151.9 161.8)">2</text>
<text x="157.6" y="157.5">AMP_SIDER</text>
<text x="205.7" y="158.8">SMD</text>
<text x="229.8" y="156.8">SMD</text>
<text x="240.7" y="156.8">SMD</text>
<text x="362.7" y="160">+HV_BIAS</text>
<text x="62.8" y="163.8">R24</text>
<text x="63" y="166.4">10k</text>
<text x="82.1" y="166.4">1N4148W</text>
<text x="86.9" y="163.8">D10</text>
<text x="106.2" y="166.2" transform="rotate(-90 106.2 166.2)">1</text>
<text x="181.1" y="166.2" transform="rotate(-90 181.1 166.2)">1</text>
<text x="198.1" y="166.4">1N4148W</text>
<text x="198.1" y="163.8">D13</text>
<text x="222.2" y="167.6">SMD</text>
<text x="222.2" y="162.6">R28</text>
<text x="222.2" y="165.1">10k</text>
<text x="62.2" y="168.9">SMD</text>
<text x="87.6" y="173.4">R26</text>
<text x="99.8" y="169.1">2</text>
<text x="106.2" y="173.9" transform="rotate(-90 106.2 173.9)">3</text>
<text x="109.9" y="171.5">2N3906</text>
<text x="109.9" y="168.9">Q3</text>
<text x="148.5" y="168.9">JSPK1</text>
<text x="172.1" y="171.5">2N3906</text>
<text x="176" y="168.9">Q5</text>
<text x="181.1" y="173.9" transform="rotate(-90 181.1 173.9)">3</text>
<text x="187.5" y="169.1">2</text>
<text x="197.5" y="173.4">R31</text>
<text x="214" y="170.8">C30</text>
<text x="214.1" y="173.4">10u</text>
<text x="303.4" y="168.3">+325V</text>
<text x="331.2" y="172.7">22k</text>
<text x="331.6" y="170.2">R1</text>
<text x="353.4" y="172.7">22k</text>
<text x="353.9" y="170.2">R4</text>
<text x="71.1" y="175.3">C29</text>
<text x="71.1" y="177.8">10u</text>
<text x="86.9" y="178.4">SMD</text>
<text x="87.8" y="175.9">10k</text>
<text x="121.3" y="175.3">Q4</text>
<text x="121.3" y="177.8">2SC1827</text>
<text x="159.8" y="177.8">2SC1827</text>
<text x="164.6" y="175.3">Q8</text>
<text x="197.4" y="178.4">SMD</text>
<text x="197.5" y="175.9">10k</text>
<text x="213.2" y="175.9">SMD</text>
<text x="331.4" y="175.3">1W</text>
<text x="331.6" y="178.4">R3</text>
<text x="353.6" y="175.3">1W</text>
<text x="353.9" y="178.4">R5</text>
<text x="71.1" y="180.3">SMD</text>
<text x="277.2" y="184.2">JAC_230V1</text>
<text x="305.6" y="181.5" transform="rotate(-90 305.6 181.5)">+</text>
<text x="307.6" y="181.5" transform="rotate(-90 307.6 181.5)">1</text>
<text x="310.4" y="182.9">KBP208G</text>
<text x="313.2" y="180.3">D1</text>
<text x="331.2" y="181">22k</text>
<text x="331.4" y="183.5">1W</text>
<text x="353.4" y="181">22k</text>
<text x="353.6" y="183.5">1W</text>
<text x="223.9" y="191.8">GNDPWR</text>
<text x="284.6" y="186.9">1</text>
<text x="284.6" y="189.4">2</text>
<text x="290.2" y="189.3">N</text>
<text x="290.2" y="186.8">L</text>
<text x="299.2" y="186.9">3</text>
<text x="311.9" y="186.9">2</text>
<text x="346.7" y="187.3">C2</text>
<text x="346.7" y="189.9">68u</text>
<text x="369.6" y="188">C1</text>
<text x="369.6" y="190.5">82u</text>
<text x="63.9" y="192.4">GNDPWR</text>
<text x="305.6" y="194" transform="rotate(-90 305.6 194)">-</text>
<text x="307.6" y="194.2" transform="rotate(-90 307.6 194.2)">4</text>
<text x="346.7" y="192.4">400V</text>
<text x="369.6" y="193">400V</text>
<text x="61" y="206.4">U6C</text>
<text x="61" y="208.9">12AX7</text>
<text x="302" y="210.2">GNDPWR</text>
<text x="102" y="217.8">+21V</text>
<text x="155.2" y="221.6">R11</text>
<text x="163.6" y="218.4">+21VA</text>
<text x="51.5" y="225.4">HT</text>
<text x="62.5" y="227.8" transform="rotate(-90 62.5 227.8)">4</text>
<text x="65" y="227.8" transform="rotate(-90 65 227.8)">9</text>
<text x="67.6" y="227.8" transform="rotate(-90 67.6 227.8)">5</text>
<text x="155.5" y="226.7">1W</text>
<text x="155.8" y="224.2">50</text>
<text x="60.5" y="228.3" transform="rotate(-90 60.5 228.3)">F1</text>
<text x="63" y="228.3" transform="rotate(-90 63 228.3)">F2</text>
<text x="65.6" y="228.3" transform="rotate(-90 65.6 228.3)">F1</text>
<text x="74.5" y="229.1" transform="rotate(-90 74.5 229.1)">2</text>
<text x="78.1" y="230.3">D4A</text>
<text x="78.1" y="232.8">F15SC6</text>
<text x="87.8" y="229.1" transform="rotate(-90 87.8 229.1)">2</text>
<text x="91.4" y="230.3">D4B</text>
<text x="91.4" y="232.8">F15SC6</text>
<text x="35.1" y="238.1">JAC_16V5</text>
<text x="56.7" y="235">R7</text>
<text x="56.8" y="237.5">22</text>
<text x="74.5" y="234.2" transform="rotate(-90 74.5 234.2)">1</text>
<text x="87.8" y="234.2" transform="rotate(-90 87.8 234.2)">3</text>
<text x="180.5" y="237.4" transform="rotate(-90 180.5 237.4)">8</text>
<text x="205.3" y="237.4" transform="rotate(-90 205.3 237.4)">8</text>
<text x="230" y="237.4" transform="rotate(-90 230 237.4)">8</text>
<text x="252.9" y="237.4" transform="rotate(-90 252.9 237.4)">8</text>
<text x="275.1" y="237.4" transform="rotate(-90 275.1 237.4)">8</text>
<text x="42" y="240.8">1</text>
<text x="42" y="243.4">2</text>
<text x="47" y="240.7">L_16V5</text>
<text x="47" y="243.3">N_16V5</text>
<text x="56.4" y="240">1W</text>
<text x="106.7" y="241.9">C4</text>
<text x="106.7" y="244.5">4700u</text>
<text x="117.5" y="241.9">C8</text>
<text x="117.5" y="244.5">4700u</text>
<text x="128.3" y="241.9">C9</text>
<text x="128.3" y="244.5">4700u</text>
<text x="139.1" y="244.5">4700u</text>
<text x="139.1" y="241.9">C10</text>
<text x="149.9" y="244.5">4700u</text>
<text x="149.9" y="241.9">C11</text>
<text x="168.9" y="244.5">2200u</text>
<text x="168.9" y="241.9">C12</text>
<text x="181.6" y="241.9">U1C</text>
<text x="181.6" y="244.5">TL072</text>
<text x="181.6" y="241.2" transform="rotate(-90 181.6 241.2)">V+</text>
<text x="192.4" y="242.6">100n</text>
<text x="192.4" y="245.1">SMD</text>
<text x="192.4" y="240">C13</text>
<text x="206.4" y="241.2" transform="rotate(-90 206.4 241.2)">V+</text>
<text x="207" y="241.9">U2C</text>
<text x="207" y="244.5">NE5532</text>
<text x="218.4" y="242.6">100n</text>
<text x="218.4" y="245.1">SMD</text>
<text x="218.4" y="240">C14</text>
<text x="231.1" y="241.2" transform="rotate(-90 231.1 241.2)">V+</text>
<text x="231.8" y="241.9">U3C</text>
<text x="231.8" y="244.5">NE5532</text>
<text x="243.8" y="242.6">100n</text>
<text x="243.8" y="245.1">SMD</text>
<text x="243.8" y="240">C15</text>
<text x="254" y="241.2" transform="rotate(-90 254 241.2)">V+</text>
<text x="254.6" y="241.9">U5C</text>
<text x="254.6" y="244.5">NE5532</text>
<text x="266.7" y="242.6">100n</text>
<text x="266.7" y="245.1">SMD</text>
<text x="266.7" y="240">C16</text>
<text x="276.2" y="241.2" transform="rotate(-90 276.2 241.2)">V+</text>
<text x="276.9" y="241.9">U4C</text>
<text x="276.9" y="244.5">NE5532</text>
<text x="288.3" y="242.6">100n</text>
<text x="288.3" y="245.1">SMD</text>
<text x="288.3" y="240">C17</text>
<text x="74.5" y="251.3" transform="rotate(-90 74.5 251.3)">2</text>
<text x="87.8" y="252" transform="rotate(-90 87.8 252)">2</text>
<text x="106.7" y="247">25V</text>
<text x="117.5" y="247">25V</text>
<text x="128.3" y="247">25V</text>
<text x="139.1" y="247">25V</text>
<text x="149.9" y="247">25V</text>
<text x="168.9" y="247">25V</text>
<text x="180.5" y="248.8" transform="rotate(-90 180.5 248.8)">4</text>
<text x="181.6" y="246.3" transform="rotate(-90 181.6 246.3)">V-</text>
<text x="205.3" y="248.8" transform="rotate(-90 205.3 248.8)">4</text>
<text x="206.4" y="246.3" transform="rotate(-90 206.4 246.3)">V-</text>
<text x="230" y="248.8" transform="rotate(-90 230 248.8)">4</text>
<text x="231.1" y="246.3" transform="rotate(-90 231.1 246.3)">V-</text>
<text x="252.9" y="248.8" transform="rotate(-90 252.9 248.8)">4</text>
<text x="254" y="246.3" transform="rotate(-90 254 246.3)">V-</text>
<text x="275.1" y="248.8" transform="rotate(-90 275.1 248.8)">4</text>
<text x="276.2" y="246.3" transform="rotate(-90 276.2 246.3)">V-</text>
<text x="74.5" y="257.7" transform="rotate(-90 74.5 257.7)">3</text>
<text x="77" y="257.7" transform="rotate(-90 77 257.7)">1</text>
<text x="78.1" y="253.6">D3</text>
<text x="78.1" y="256.2">VF30100S</text>
<text x="91.4" y="254.3">D5</text>
<text x="91.4" y="256.8">VF30100S</text>
<text x="87.8" y="258.3" transform="rotate(-90 87.8 258.3)">3</text>
<text x="90.3" y="258.3" transform="rotate(-90 90.3 258.3)">1</text>
<text x="100.1" y="269.2">GNDPWR</text>
</g>
<g font-size=".5">
<text x="194.8" y="57.1" transform="rotate(-90 194.8 57.1)">Mounting</text>
<text x="58.9" y="66" transform="rotate(-90 58.9 66)">Mounting</text>
<text x="102.7" y="66" transform="rotate(-90 102.7 66)">Mounting</text>
<text x="239.2" y="65.4" transform="rotate(-90 239.2 65.4)">Mounting</text>
<text x="277.3" y="65.4" transform="rotate(-90 277.3 65.4)">Mounting</text>
<text x="316.7" y="65.4" transform="rotate(-90 316.7 65.4)">Mounting</text>
<text x="354.8" y="65.4" transform="rotate(-90 354.8 65.4)">Mounting</text>
</g>
</svg>
